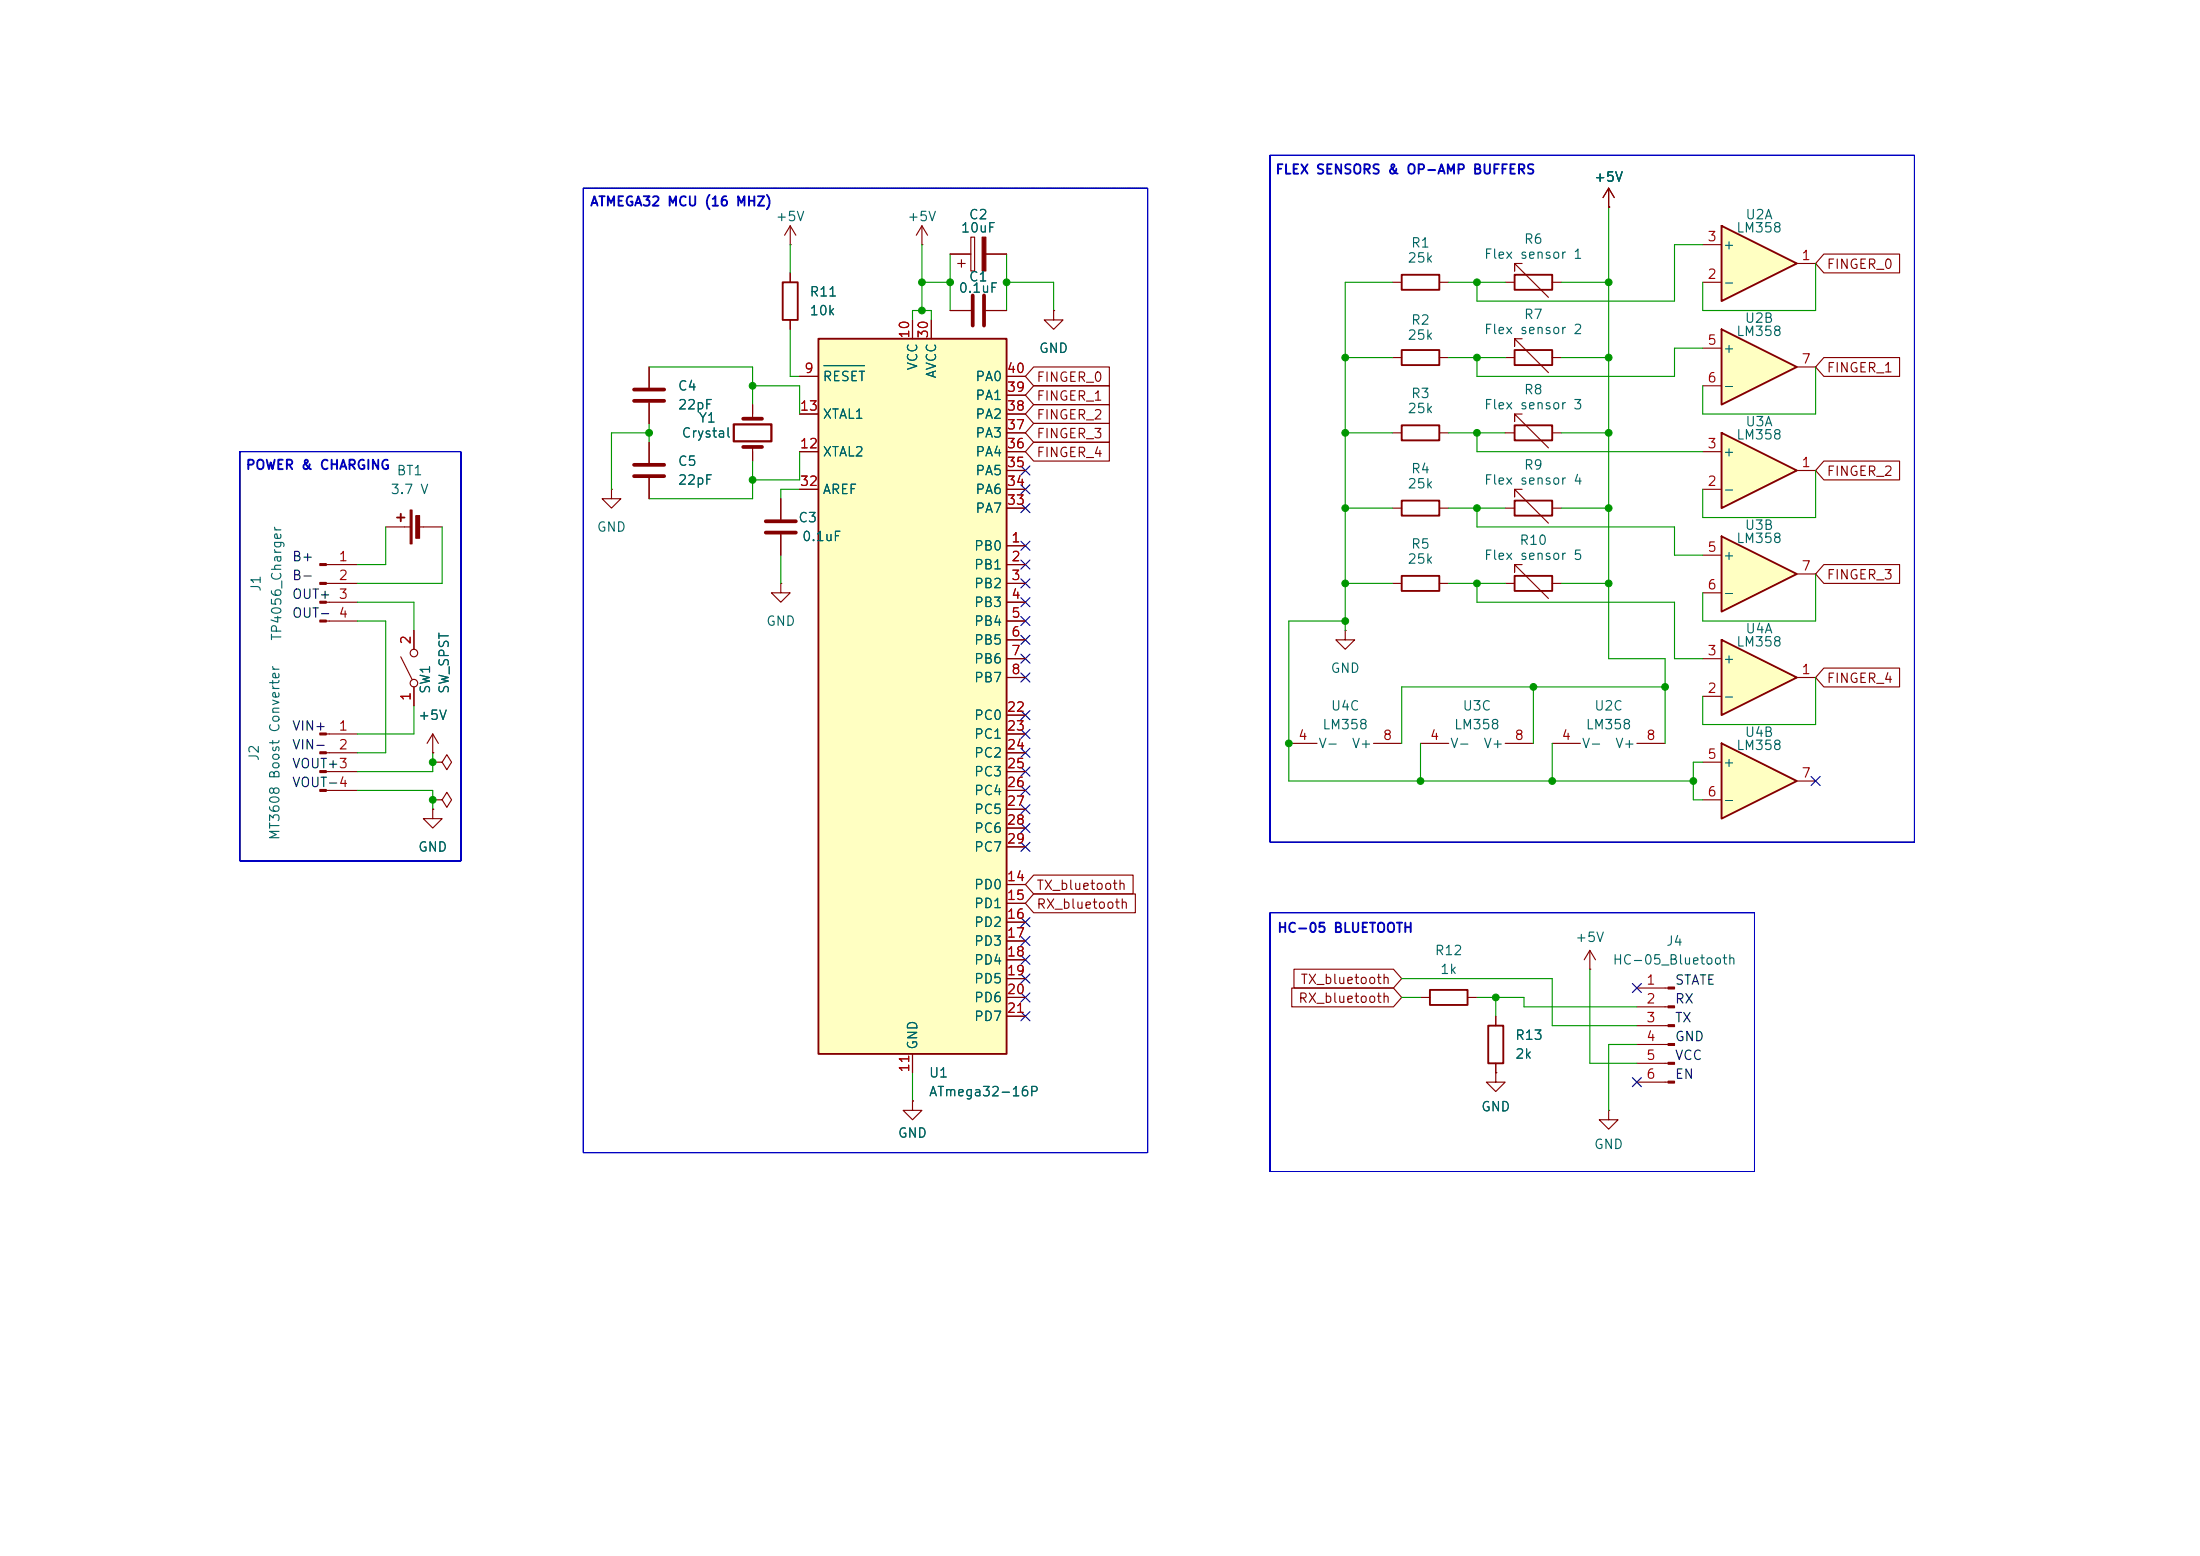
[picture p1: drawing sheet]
<svg xmlns="http://www.w3.org/2000/svg" width="297mm" height="210mm" viewBox="0 0 297 210" stroke-linecap="round" stroke-linejoin="round" font-family="sans-serif">
<g fill="none" stroke="#840000" stroke-width=".15">
<path d="M124.5 33h.1M124.5 30.5l-.8 1.3M124.5 30.5l.7 1.3M124.5 30.5v2.5M128.3 41.9h2.8M133.1 41.9h2.8M58.4 109.2v1.3h1.3l-1.3 1.3-1.3-1.3h1.3M58.4 109.2h.1M191.8 134.6h1.2M198.1 134.6h1.3M221 133.4h4.2M221 135.9h4.2"/>
<path d="M221 138.4h4.2M123.2 148.6v1.3h1.3l-1.3 1.2-1.3-1.2h1.3M123.2 148.6h.1M221 141h4.2M221 143.5h4.2M221 146.1h4.2"/>
</g>
<path d="M193 133.6h5.1v2h-5.1z" fill="none" stroke="#840000" stroke-width=".25"/>
<path d="M131.3 39.9v4M132.8 39.9v4" fill="none" stroke="#840000" stroke-width=".51"/>
<g fill="#840000" stroke="#840000" stroke-width=".15">
<path d="M225.2 133.2h.9v.3h-.9z"/>
<path d="M225.2 135.8h.9v.2h-.9z"/>
<path d="M225.2 138.3h.9v.3h-.9z"/>
<path d="M225.2 140.8h.9v.3h-.9z"/>
<path d="M225.2 143.4h.9v.2h-.9z"/>
<path d="M225.2 145.9h.9v.3h-.9z"/>
</g>
<path d="M110.5 45.7h25.4v96.5h-25.4z" fill="#ffffc2"/>
<path d="M110.5 45.7h25.4v96.5h-25.4zM200.9 138.4h2v5.1h-2z" fill="none" stroke="#840000" stroke-width=".25"/>
<g fill="none" stroke="#840000" stroke-width=".15">
<path d="M128.3 34.3h2.8M129.3 35.6h1M129.8 35.1v1M131.1 32h.5v4.6h-.5zM133.1 34.3h2.8M87.6 59.7v2.8M101.6 54.6v1.9M107.9 50.8h2.6M107.9 55.9h2.6M123.2 43.2v2.5M125.7 43.2v2.5M135.9 50.8h2.5"/>
<path d="M135.9 55.9h2.5M135.9 58.4h2.5M135.9 53.3h2.5M142.2 41.9v1.3h1.3l-1.3 1.3-1.2-1.3h1.2M142.2 41.9h.1M82.5 66v1.3h1.3l-1.3 1.3-1.2-1.3h1.2M82.5 66h.1M87.6 64.5v2.8M101.6 60.3v1.9M105.4 78.7v1.3h1.3l-1.3 1.3-1.3-1.3h1.3M105.4 78.7h.1M105.4 67.3v2.8"/>
<path d="M105.4 72.1v2.8M107.9 61h2.6M107.9 66h2.6M135.9 73.7h2.5M135.9 76.2h2.5M135.9 78.7h2.5M135.9 61h2.5M135.9 66h2.5M135.9 68.6h2.5M135.9 63.5h2.5M135.9 81.3h2.5M135.9 83.8h2.5"/>
<path d="M135.9 86.4h2.5M135.9 88.9h2.5M135.9 91.4h2.5M135.9 96.5h2.5M135.9 99.1h2.5M58.4 108h1.3l.6-1.1 .7 1.1-.7 1-.6-1M58.4 108h.1M58.4 102.9h1.3l.6-1 .7 1-.7 1-.6-1M58.4 102.9h.1M135.9 119.4h2.5M135.9 101.6h2.5M135.9 104.1h2.5"/>
<path d="M135.9 106.7h2.5M135.9 109.2h2.5M135.9 111.8h2.5M135.9 114.3h2.5M135.9 121.9h2.5M135.9 124.5h2.5M135.9 127h2.5M135.9 129.5h2.5M135.9 132.1h2.5M135.9 134.6h2.5M135.9 137.2h2.5M201.9 137.2v1.2"/>
<path d="M123.2 142.2v2.6M201.9 143.5v1.3"/>
</g>
<path d="M111.2 49.4h5.5" fill="none" stroke="#006464" stroke-width=".15"/>
<path d="M100.3 56.5h2.6M85.6 62.7h4.1M85.6 64.3h4.1M100.3 60.3h2.6M103.4 70.4h4M103.4 71.9h4" fill="none" stroke="#840000" stroke-width=".51"/>
<path d="M99.1 57.3h5v2.3h-5z" fill="none" stroke="#840000" stroke-width=".3"/>
<path d="M132.6 32h.5v4.6h-.5z" fill="#840000" stroke="#840000" stroke-width=".15"/>
<path d="M232.4 86.4l10.2 5-10.2 5.1z" fill="#ffffc2"/>
<path d="M105.7 38.1h2v5.1h-2zM204.5 47.2h5v2.1h-5zM232.4 86.4l10.2 5-10.2 5.1z" fill="none" stroke="#840000" stroke-width=".25"/>
<g fill="none" stroke="#840000" stroke-width=".15">
<path d="M106.7 33h.1M106.7 30.5l-.8 1.3M106.7 30.5l.7 1.3M106.7 30.5v2.5M106.7 36.8v1.3M87.6 49.5v2.8M87.6 54.4v2.8M106.7 43.2v1.3M203.2 48.3h1.3M205.5 45.7h-1v1v-1l4.5 4.6M209.5 48.3h1.3M229.9 94h2.5"/>
<path d="M229.9 88.9h2.5M242.6 91.4h2.5M214.6 130.8h.1M214.6 128.3l-.7 1.2M214.6 128.3l.8 1.2M214.6 128.3v2.5M201.9 144.8v1.3h1.3l-1.3 1.2-1.2-1.2h1.2M201.9 144.8h.1M217.2 149.9v1.2h1.2l-1.2 1.3-1.3-1.3h1.3M217.2 149.9h.1"/>
</g>
<path d="M85.6 52.6h4.1M85.6 54.1h4.1" fill="none" stroke="#840000" stroke-width=".51"/>
<path d="M232.4 72.4l10.2 5.1-10.2 5.1z" fill="#ffffc2"/>
<path d="M232.4 72.4l10.2 5.1-10.2 5.1z" fill="none" stroke="#840000" stroke-width=".25"/>
<path d="M229.9 74.9h2.5M242.6 77.5h2.5M229.9 80h2.5" fill="none" stroke="#840000" stroke-width=".15"/>
<path d="M232.4 58.4l10.2 5.1-10.2 5.1z" fill="#ffffc2"/>
<path d="M232.4 58.4l10.2 5.1-10.2 5.1z" fill="none" stroke="#840000" stroke-width=".25"/>
<path d="M229.9 66h2.5M229.9 61h2.5M242.6 63.5h2.5" fill="none" stroke="#840000" stroke-width=".15"/>
<path d="M232.4 44.5l10.2 5-10.2 5.1z" fill="#ffffc2"/>
<path d="M189.2 57.4h5.1v2h-5.1zM204.5 57.4h5v2h-5zM232.4 44.5l10.2 5-10.2 5.1zM53.6 69.9h1M54.1 69.3v1.1M204.5 67.6h5v2h-5z" fill="none" stroke="#840000" stroke-width=".25"/>
<g fill="none" stroke="#840000" stroke-width=".15">
<path d="M188 58.4h1.2M194.3 58.4h1.3M203.2 58.4h1.3M205.5 55.9h-1v1v-1l4.5 4.6M209.5 58.4h1.3M229.9 47h2.5M229.9 52.1h2.5M242.6 49.5h2.5M44 76.2h4.3M44 78.7h4.3M52.1 71.1h3.3M56.4 71.1h3.3"/>
<path d="M203.2 68.6h1.3M205.5 66h-1v1.1v-1.1l4.5 4.6M209.5 68.6h1.3M44 99.1h4.3M44 81.3h4.3M44 83.8h4.3M54.1 88.6l1.5 3.1M55.9 85.1v2.5M55.9 92.7v2.6M58.4 99.1l-.7 1.2M58.4 99.1l.8 1.2M58.4 99.1v2.5"/>
<path d="M44 101.6h4.3M44 104.1h4.3M44 106.7h4.3M58.4 101.6h.1M209.5 100.3h3.9M221 100.3h3.8"/>
<circle cx="55.9" cy="92.2" r=".51"/>
<circle cx="55.9" cy="88.1" r=".51"/>
</g>
<g fill="#840000" stroke="#840000" stroke-width=".15">
<path d="M43.2 98.9h.8v.3h-.8z"/>
<path d="M43.2 101.5h.8v.2h-.8z"/>
<path d="M43.2 104h.8v.3h-.8z"/>
<path d="M43.2 106.6h.8v.2h-.8z"/>
<path d="M55.4 68.8h.2v4.6h-.2z"/>
<path d="M56.1 69.6h.5v3h-.5z"/>
<path d="M43.2 76.1h.8v.2h-.8z"/>
<path d="M43.2 78.6h.8v.3h-.8z"/>
<path d="M43.2 81.2h.8v.2h-.8z"/>
<path d="M43.2 83.7h.8v.2h-.8z"/>
</g>
<path d="M232.4 100.3l10.2 5.1-10.2 5.1z" fill="#ffffc2"/>
<path d="M232.4 100.3l10.2 5.1-10.2 5.1z" fill="none" stroke="#840000" stroke-width=".25"/>
<path d="M229.9 102.9h2.5M229.9 108h2.5M242.6 105.4h2.5" fill="none" stroke="#840000" stroke-width=".15"/>
<path d="M232.4 30.5l10.2 5.1-10.2 5z" fill="#ffffc2"/>
<path d="M189.2 37.1h5.1v2h-5.1zM204.5 37.1h5v2h-5zM232.4 30.5l10.2 5.1-10.2 5zM189.2 47.2h5.1v2.1h-5.1zM189.2 77.7h5.1v2.1h-5.1zM189.2 67.6h5.1v2h-5.1zM204.5 77.7h5v2.1h-5z" fill="none" stroke="#840000" stroke-width=".25"/>
<g fill="none" stroke="#840000" stroke-width=".15">
<path d="M106.7 36.8v1.3M128.3 34.3h2.8M133.1 34.3h2.8M188 38.1h1.2M194.3 38.1h1.3M203.2 38.1h1.3M205.5 35.6h-1v1v-1l4.5 4.5M209.5 38.1h1.3M217.2 27.9h.1M217.2 25.4l-.8 1.3M217.2 25.4l.7 1.3M217.2 25.4v2.5"/>
<path d="M229.9 38.1h2.5M229.9 33h2.5M242.6 35.6h2.5M246.2 34.3h10.2v2.5h-10.2l-1.1-1.2zM87.6 49.5v2.8M87.6 54.4v2.8M87.6 59.7v2.8M101.6 54.6v1.3M106.7 43.2v1.3M107.9 50.8h2.6M107.9 55.9h2.6M123.2 43.2v2.5"/>
<path d="M125.7 43.2v2.5M128.3 41.9h2.8M133.1 41.9h2.8M135.9 50.8h2.5M135.9 55.9h2.5M135.9 58.4h2.5M135.9 53.3h2.5M139.5 49.5h10.3v2.6h-10.3l-1.1-1.3zM139.5 57.1h10.3v2.6h-10.3l-1.1-1.3zM139.5 54.6h10.3v2.6h-10.3l-1.1-1.3zM139.5 59.7h10.3v2.5h-10.3l-1.1-1.2zM139.5 52.1h10.3v2.5h-10.3l-1.1-1.3z"/>
<path d="M142.2 41.9h.1M188 48.3h1.2M194.3 48.3h1.3M246.2 48.3h10.2v2.5h-10.2l-1.1-1.3zM87.6 64.5v2.8M101.6 61v1.2M105.4 67.3v2.8M105.4 72.1v2.8M107.9 61h2.6M107.9 66h2.6M135.9 78.7h2.5M135.9 68.6h2.5"/>
<path d="M135.9 73.7h2.5M135.9 76.2h2.5M135.9 61h2.5M135.9 66h2.5M135.9 63.5h2.5M188 78.7h1.2M188 68.6h1.2M194.3 78.7h1.3M194.3 68.6h1.3M203.2 78.7h1.3M205.5 76.2h-1v1v-1l4.5 4.6M209.5 78.7h1.3"/>
<path d="M246.2 76.2h10.2v2.5h-10.2l-1.1-1.2zM246.2 62.2h10.2v2.6h-10.2l-1.1-1.3zM55.9 85.1v2.5M55.9 92.7v2.6M135.9 81.3h2.5M135.9 83.8h2.5M135.9 86.4h2.5M135.9 88.9h2.5M135.9 91.4h2.5M135.9 96.5h2.5M135.9 99.1h2.5M181.6 85.1v1.3h1.3l-1.3 1.2-1.3-1.2h1.3"/>
<path d="M181.6 85.1h.1M246.2 90.2h10.2v2.5h-10.2l-1.1-1.3zM58.4 108h.1M58.4 102.9h.1M58.4 109.2h.1M58.4 101.6h.1M135.9 119.4h2.5M135.9 101.6h2.5M135.9 104.1h2.5M135.9 106.7h2.5M135.9 109.2h2.5M135.9 111.8h2.5"/>
<path d="M135.9 114.3h2.5M139.5 118.1h13.5v2.6h-13.5l-1.1-1.3zM174 100.3h3.8M185.4 100.3h3.8M191.8 100.3h3.8M203.2 100.3h3.8M135.9 121.9h2.5M135.9 124.5h2.5M135.9 127h2.5M135.9 129.5h2.5M135.9 132.1h2.5M135.9 134.6h2.5"/>
<path d="M135.9 137.2h2.5M139.5 120.6h13.8v2.6h-13.8l-1.1-1.3zM174.4 133.3h13.7l1.1 1.3-1.1 1.3h-13.7zM174.7 130.8h13.4l1.1 1.3-1.1 1.3h-13.4zM201.9 137.2v1.2M123.2 148.6h.1M123.2 142.2v2.6M201.9 144.8h.1M201.9 143.5v1.3"/>
</g>
<g fill="none" stroke="#009600" stroke-width=".15">
<path d="M106.7 33v3.8M124.5 33v8.9M124.5 38.1h3.8M128.3 34.3v7.6M135.9 38.1h6.3v3.8M135.9 34.3v7.6M188 38.1h-6.4v47M195.6 38.1h7.6M210.8 38.1h6.4M217.2 27.9v61h7.6v11.4M229.9 33h-3.8v7.6h-26.7v-2.5M245.1 35.6v6.3h-15.2v-3.8"/>
<path d="M87.6 49.5h14v5.1M87.6 57.2v2.5M87.6 58.4h-5.1v7.6M101.6 52.1h6.3v3.8M106.7 44.5v6.3h1.2M123.2 43.2v-1.3h2.5v1.3M181.6 58.4h6.4M181.6 48.3h6.4M195.6 58.4h7.6M195.6 48.3h7.6M199.4 58.4v2.6h30.5M210.8 58.4h6.4"/>
<path d="M210.8 48.3h6.4M229.9 47h-3.8v3.8h-26.7v-2.5M245.1 49.5v6.4h-15.2v-3.8M52.1 71.1v5.1h-3.8M59.7 71.1v7.6h-11.4M101.6 62.2v5.1h-14M105.4 74.9v3.8M107.9 61v3.8h-6.3M107.9 66h-2.5v1.3M181.6 78.7h6.4M181.6 68.6h6.4M195.6 78.7h7.6"/>
<path d="M195.6 68.6h7.6M199.4 78.7v2.6h26.7v7.6h3.8M199.4 68.6v2.5h26.7v3.8h3.8M210.8 78.7h6.4M210.8 68.6h6.4M245.1 77.5v6.3h-15.2v-3.8M245.1 63.5v6.4h-15.2v-3.9M48.3 81.3h7.6v3.8M48.3 83.8h3.8v17.8h-3.8M55.9 95.3v3.8h-7.6M181.6 83.8h-7.6v21.6h54.6M207 92.7v7.6"/>
<path d="M224.8 92.7h-35.6v7.6M245.1 91.4v6.4h-15.2v-3.8M48.3 106.7h10.1v2.5M58.4 101.6v2.5h-10.1M191.8 100.3v5.1M209.5 100.3v5.1M229.9 102.9h-1.3v5.1h1.3M189.2 132.1h20.3v6.3h11.5M189.2 134.6h2.6M199.4 134.6h6.3v1.3h15.3M201.9 134.6v2.6M214.6 130.8v12.7h6.4"/>
<path d="M123.2 144.8v3.8M221 141h-3.8v8.9"/>
</g>
<g fill="none" stroke="#000084" stroke-width=".15">
<path d="M137.8 78.1l1.2 1.2M137.8 62.9l1.2 1.2M137.8 68l1.2 1.2M137.8 65.4l1.2 1.2M137.8 73.1l1.2 1.2M137.8 75.6l1.2 1.2M139 78.1l-1.2 1.2M139 62.9l-1.2 1.2M139 68l-1.2 1.2M139 65.4l-1.2 1.2M139 73.1l-1.2 1.2M139 75.6l-1.2 1.2"/>
<path d="M137.8 85.8l1.2 1.2M137.8 80.7l1.2 1.2M137.8 83.2l1.2 1.2M137.8 88.3l1.2 1.2M137.8 90.8l1.2 1.2M137.8 95.9l1.2 1.2M137.8 98.5l1.2 1.2M139 85.8l-1.2 1.2M139 80.7l-1.2 1.2M139 83.2l-1.2 1.2M139 88.3l-1.2 1.2M139 90.8l-1.2 1.2"/>
<path d="M139 95.9l-1.2 1.2M139 98.5l-1.2 1.2M137.8 108.6l1.2 1.2M137.8 101l1.2 1.2M137.8 111.2l1.2 1.2M137.8 103.5l1.2 1.2M137.8 106.1l1.2 1.2M137.8 113.7l1.2 1.2M139 108.6l-1.2 1.2M139 101l-1.2 1.2M139 111.2l-1.2 1.2M139 103.5l-1.2 1.2"/>
<path d="M139 106.1l-1.2 1.2M139 113.7l-1.2 1.2M244.5 104.8l1.2 1.2M245.7 104.8l-1.2 1.2M137.8 126.4l1.2 1.2M137.8 134l1.2 1.2M137.8 136.6l1.2 1.2M137.8 131.5l1.2 1.2M137.8 128.9l1.2 1.2M137.8 123.9l1.2 1.2M139 126.4l-1.2 1.2M139 134l-1.2 1.2"/>
<path d="M139 136.6l-1.2 1.2M139 131.5l-1.2 1.2M139 128.9l-1.2 1.2M139 123.9l-1.2 1.2M220.4 132.7l1.2 1.3M221.6 132.7l-1.2 1.3M220.4 145.4l1.2 1.3M221.6 145.4l-1.2 1.3"/>
</g>
<path d="M78.7 25.4h76.2v130.2h-76.2zM171.4 21h87v92.7h-87zM32.4 61h29.8v55.2h-29.8zM171.4 123.2h65.5v34.9h-65.5z" fill="none" stroke="#0000c2" stroke-width=".14"/>
<path d="M111.2 49.4h5.5" fill="none" stroke="#006464" stroke-width=".15"/>
<g fill="#009600" stroke="#009600" stroke-width=".14">
<circle cx="58.4" cy="108" r=".46"/>
<circle cx="58.4" cy="102.9" r=".46"/>
<circle cx="128.3" cy="38.1" r=".46"/>
<circle cx="124.5" cy="41.9" r=".46"/>
<circle cx="135.9" cy="38.1" r=".46"/>
<circle cx="124.5" cy="38.1" r=".46"/>
<circle cx="101.6" cy="52.1" r=".46"/>
<circle cx="87.6" cy="58.4" r=".46"/>
<circle cx="101.6" cy="64.8" r=".46"/>
<circle cx="199.4" cy="38.1" r=".46"/>
<circle cx="199.4" cy="48.3" r=".46"/>
<circle cx="217.2" cy="38.1" r=".46"/>
<circle cx="201.9" cy="134.6" r=".46"/>
<circle cx="228.6" cy="105.4" r=".46"/>
<circle cx="181.6" cy="78.7" r=".46"/>
<circle cx="181.6" cy="83.8" r=".46"/>
<circle cx="199.4" cy="78.7" r=".46"/>
<circle cx="174" cy="100.3" r=".46"/>
<circle cx="191.8" cy="105.4" r=".46"/>
<circle cx="217.2" cy="78.7" r=".46"/>
<circle cx="224.8" cy="92.7" r=".46"/>
<circle cx="207" cy="92.7" r=".46"/>
<circle cx="209.5" cy="105.4" r=".46"/>
<circle cx="217.2" cy="58.4" r=".46"/>
<circle cx="217.2" cy="48.3" r=".46"/>
<circle cx="199.4" cy="58.4" r=".46"/>
<circle cx="217.2" cy="68.6" r=".46"/>
<circle cx="181.6" cy="68.6" r=".46"/>
<circle cx="199.4" cy="68.6" r=".46"/>
<circle cx="181.6" cy="58.4" r=".46"/>
<circle cx="181.6" cy="48.3" r=".46"/>
</g>
<g font-size="1.3" fill="#0000c2">
<text x="172.1" y="23.8">FLEX SENSORS &amp; OP-AMP BUFFERS</text>
<text x="79.6" y="28.1">ATMEGA32 MCU (16 MHZ)</text>
<text x="33.1" y="63.7">POWER &amp; CHARGING</text>
<text x="172.4" y="126.2">HC-05 BLUETOOTH</text>
</g>
<g font-size="1.3" fill="#006464">
<text x="130.7" y="29.9">C2</text>
<text x="215.1" y="24.8">+5V</text>
<text x="235.5" y="29.9">U2A</text>
<text x="104.6" y="30.2">+5V</text>
<text x="122.4" y="30.2">+5V</text>
<text x="129.6" y="31.7">10uF</text>
<text x="189.9" y="35.8">25k</text>
<text x="190.4" y="33.7">R1</text>
<text x="200.3" y="35.3">Flex sensor 1</text>
<text x="205.6" y="33.2">R6</text>
<text x="232.5" y="34">+</text>
<text x="234.3" y="31.7">LM358</text>
<text x="109.2" y="40.3">R11</text>
<text x="129.3" y="39.8">0.1uF</text>
<text x="130.7" y="38.3">C1</text>
<text x="232.5" y="39.1">-</text>
<text x="109.2" y="42.9">10k</text>
<text x="140.2" y="48">GND</text>
<text x="189.9" y="46.2">25k</text>
<text x="190.4" y="44.1">R2</text>
<text x="200.3" y="45.4">Flex sensor 2</text>
<text x="205.6" y="43.4">R7</text>
<text x="232.5" y="48">+</text>
<text x="234.3" y="45.7">LM358</text>
<text x="235.5" y="43.9">U2B</text>
<text x="91.4" y="53">C4</text>
<text x="111" y="51.8">RESET</text>
<text x="124.2" y="50.1" transform="rotate(-90 124.2 50.1)">VCC</text>
<text x="126.7" y="51.2" transform="rotate(-90 126.7 51.2)">AVCC</text>
<text x="131.6" y="51.8">PA0</text>
<text x="205.6" y="53.5">R8</text>
<text x="232.5" y="53">-</text>
<text x="91.4" y="55.6">22pF</text>
<text x="91.9" y="59.4">Crystal</text>
<text x="94.2" y="57.4">Y1</text>
<text x="111" y="56.8">XTAL1</text>
<text x="131.6" y="59.4">PA3</text>
<text x="131.6" y="56.8">PA2</text>
<text x="131.6" y="54.3">PA1</text>
<text x="189.9" y="56.1">25k</text>
<text x="190.4" y="54">R3</text>
<text x="200.3" y="55.6">Flex sensor 3</text>
<text x="234.3" y="59.6">LM358</text>
<text x="235.5" y="57.9">U3A</text>
<text x="53.5" y="64.5">BT1</text>
<text x="91.4" y="63.2">C5</text>
<text x="91.4" y="65.7">22pF</text>
<text x="111" y="61.9">XTAL2</text>
<text x="131.6" y="64.5">PA5</text>
<text x="131.6" y="61.9">PA4</text>
<text x="190.4" y="64.2">R4</text>
<text x="200.3" y="65.7">Flex sensor 4</text>
<text x="205.6" y="63.7">R9</text>
<text x="232.5" y="61.9">+</text>
<text x="52.6" y="67">3.7 V</text>
<text x="107.7" y="70.8">C3</text>
<text x="111" y="67">AREF</text>
<text x="131.6" y="69.5">PA7</text>
<text x="131.6" y="67">PA6</text>
<text x="189.9" y="66.2">25k</text>
<text x="232.5" y="67">-</text>
<text x="235.5" y="71.8">U3B</text>
<text x="80.5" y="72.1">GND</text>
<text x="108.2" y="73.4">0.1uF</text>
<text x="131.4" y="74.6">PB0</text>
<text x="131.4" y="77.2">PB1</text>
<text x="189.9" y="76.4">25k</text>
<text x="190.4" y="74.4">R5</text>
<text x="200.3" y="75.9">Flex sensor 5</text>
<text x="205" y="73.9">R10</text>
<text x="232.5" y="75.9">+</text>
<text x="234.3" y="73.6">LM358</text>
<text x="35.5" y="80" transform="rotate(-90 35.5 80)">J1</text>
<text x="131.4" y="79.7">PB2</text>
<text x="131.4" y="82.2">PB3</text>
<text x="232.5" y="81">-</text>
<text x="38.3" y="86.6" transform="rotate(-90 38.3 86.6)">TP4056_Charger</text>
<text x="103.3" y="84.8">GND</text>
<text x="131.4" y="84.8">PB4</text>
<text x="131.4" y="87.3">PB5</text>
<text x="131.4" y="89.9">PB6</text>
<text x="232.5" y="89.9">+</text>
<text x="234.3" y="87.6">LM358</text>
<text x="235.5" y="85.8">U4A</text>
<text x="58.4" y="93.7" transform="rotate(-90 58.4 93.7)">SW1</text>
<text x="60.9" y="93.7" transform="rotate(-90 60.9 93.7)">SW_SPST</text>
<text x="131.4" y="92.4">PB7</text>
<text x="179.5" y="91.1">GND</text>
<text x="232.5" y="94.9">-</text>
<text x="56.4" y="97.5">+5V</text>
<text x="131.4" y="97.5">PC0</text>
<text x="131.4" y="100">PC1</text>
<text x="177.9" y="101.3">V-</text>
<text x="178.4" y="98.8">LM358</text>
<text x="179.6" y="96.2">U4C</text>
<text x="182.4" y="101.3">V+</text>
<text x="195.7" y="101.3">V-</text>
<text x="196.2" y="98.8">LM358</text>
<text x="197.4" y="96.2">U3C</text>
<text x="200.2" y="101.3">V+</text>
<text x="213.5" y="101.3">V-</text>
<text x="214" y="98.8">LM358</text>
<text x="215.1" y="96.2">U2C</text>
<text x="218" y="101.3">V+</text>
<text x="234.3" y="101.5">LM358</text>
<text x="235.5" y="99.8">U4B</text>
<text x="35.3" y="102.8" transform="rotate(-90 35.3 102.8)">J2</text>
<text x="131.4" y="102.6">PC2</text>
<text x="131.4" y="105.1">PC3</text>
<text x="131.4" y="107.6">PC4</text>
<text x="232.5" y="103.8">+</text>
<text x="38" y="113.5" transform="rotate(-90 38 113.5)">MT3608 Boost Converter</text>
<text x="131.4" y="110.2">PC5</text>
<text x="131.4" y="112.7">PC6</text>
<text x="232.5" y="108.9">-</text>
<text x="56.4" y="115.3">GND</text>
<text x="131.4" y="115.3">PC7</text>
<text x="131.4" y="120.3">PD0</text>
<text x="131.4" y="122.9">PD1</text>
<text x="131.4" y="125.4">PD2</text>
<text x="131.4" y="128">PD3</text>
<text x="131.4" y="130.5">PD4</text>
<text x="193.6" y="129.2">R12</text>
<text x="194.3" y="131.8">1k</text>
<text x="212.6" y="127.5">+5V</text>
<text x="217.6" y="130.5">HC-05_Bluetooth</text>
<text x="224.8" y="128">J4</text>
<text x="131.4" y="133">PD5</text>
<text x="131.4" y="135.6">PD6</text>
<text x="124.2" y="141.8" transform="rotate(-90 124.2 141.8)">GND</text>
<text x="131.4" y="138.1">PD7</text>
<text x="204.5" y="140.7">R13</text>
<text x="204.5" y="143.2">2k</text>
<text x="125.3" y="145.7">U1</text>
<text x="125.3" y="148.3">ATmega32-16P</text>
<text x="121.1" y="153.9">GND</text>
<text x="199.9" y="150.3">GND</text>
<text x="215.1" y="155.4">GND</text>
</g>
<g font-size="1.3" fill="#a90000">
<text x="230.4" y="32.9">3</text>
<text x="243.1" y="35.4">1</text>
<text x="230.4" y="38">2</text>
<text x="123.1" y="45.8" transform="rotate(-90 123.1 45.8)">10</text>
<text x="125.6" y="45.8" transform="rotate(-90 125.6 45.8)">30</text>
<text x="230.4" y="46.9">5</text>
<text x="108.5" y="50.7">9</text>
<text x="135.8" y="53.2">39</text>
<text x="135.8" y="50.7">40</text>
<text x="230.4" y="51.9">6</text>
<text x="243.1" y="49.4">7</text>
<text x="107.9" y="55.7">13</text>
<text x="135.8" y="58.3">37</text>
<text x="135.8" y="55.7">38</text>
<text x="107.9" y="60.8">12</text>
<text x="107.9" y="65.9">32</text>
<text x="135.8" y="65.9">34</text>
<text x="135.8" y="63.4">35</text>
<text x="135.8" y="60.8">36</text>
<text x="230.4" y="65.9">2</text>
<text x="230.4" y="60.8">3</text>
<text x="243.1" y="63.4">1</text>
<text x="135.8" y="68.4">33</text>
<text x="45.6" y="76.1">1</text>
<text x="136.4" y="73.5">1</text>
<text x="136.4" y="76.1">2</text>
<text x="230.4" y="74.8">5</text>
<text x="243.1" y="77.3">7</text>
<text x="45.6" y="78.6">2</text>
<text x="136.4" y="78.6">3</text>
<text x="136.4" y="81.1">4</text>
<text x="136.4" y="83.7">5</text>
<text x="230.4" y="79.9">6</text>
<text x="55.7" y="87.1" transform="rotate(-90 55.7 87.1)">2</text>
<text x="136.4" y="86.2">6</text>
<text x="136.4" y="88.8">7</text>
<text x="230.4" y="88.8">3</text>
<text x="55.7" y="94.7" transform="rotate(-90 55.7 94.7)">1</text>
<text x="136.4" y="91.3">8</text>
<text x="230.4" y="93.8">2</text>
<text x="243.1" y="91.3">1</text>
<text x="45.6" y="98.9">1</text>
<text x="45.6" y="101.5">2</text>
<text x="135.8" y="96.4">22</text>
<text x="135.8" y="98.9">23</text>
<text x="135.8" y="101.5">24</text>
<text x="175.2" y="100.2">4</text>
<text x="186.6" y="100.2">8</text>
<text x="192.9" y="100.2">4</text>
<text x="204.4" y="100.2">8</text>
<text x="210.7" y="100.2">4</text>
<text x="222.2" y="100.2">8</text>
<text x="135.8" y="104">25</text>
<text x="135.8" y="106.5">26</text>
<text x="230.4" y="102.7">5</text>
<text x="230.4" y="107.8">6</text>
<text x="243.1" y="105.3">7</text>
<text x="135.8" y="109.1">27</text>
<text x="135.8" y="111.6">28</text>
<text x="135.8" y="119.2">14</text>
<text x="135.8" y="114.2">29</text>
<text x="135.8" y="121.8">15</text>
<text x="135.8" y="124.3">16</text>
<text x="135.8" y="126.9">17</text>
<text x="135.8" y="129.4">18</text>
<text x="135.8" y="131.9">19</text>
<text x="135.8" y="134.5">20</text>
<text x="135.8" y="137">21</text>
<text x="222.2" y="133.2">1</text>
<text x="222.2" y="135.8">2</text>
<text x="222.2" y="138.3">3</text>
<text x="222.2" y="140.8">4</text>
<text x="222.2" y="143.4">5</text>
<text x="123.1" y="144.8" transform="rotate(-90 123.1 144.8)">11</text>
<text x="222.2" y="145.9">6</text>
</g>
<g font-size="1.3" fill="#840000">
<text x="246.5" y="36.6">FINGER_0</text>
<text x="139.8" y="51.9">FINGER_0</text>
<text x="246.5" y="50.6">FINGER_1</text>
<text x="139.8" y="59.5">FINGER_3</text>
<text x="139.8" y="56.9">FINGER_2</text>
<text x="139.8" y="54.4">FINGER_1</text>
<text x="139.8" y="62">FINGER_4</text>
<text x="246.5" y="64.6">FINGER_2</text>
<text x="246.5" y="78.5">FINGER_3</text>
<text x="246.5" y="92.5">FINGER_4</text>
<text x="139.8" y="120.4">TX_bluetooth</text>
<text x="139.8" y="123">RX_bluetooth</text>
<text x="175.2" y="135.7">RX_bluetooth</text>
<text x="175.5" y="133.1">TX_bluetooth</text>
</g>
<g font-size="1.3" fill="#0f0f0f">
<text x="39.3" y="76.1">B+</text>
<text x="39.3" y="78.6">B-</text>
<text x="39.3" y="81.2">OUT+ 3</text>
<text x="39.3" y="83.7">OUT- 4</text>
<text x="39.3" y="101.5">VIN-</text>
<text x="39.3" y="98.9">VIN+</text>
<text x="39.3" y="106.6">VOUT-4</text>
<text x="39.3" y="104">VOUT+3</text>
<text x="226" y="135.8">RX</text>
<text x="226" y="133.2">STATE</text>
<text x="226" y="140.8">GND</text>
<text x="226" y="138.3">TX</text>
<text x="226" y="143.4">VCC</text>
<text x="226" y="145.9">EN</text>
</g>
</svg>
